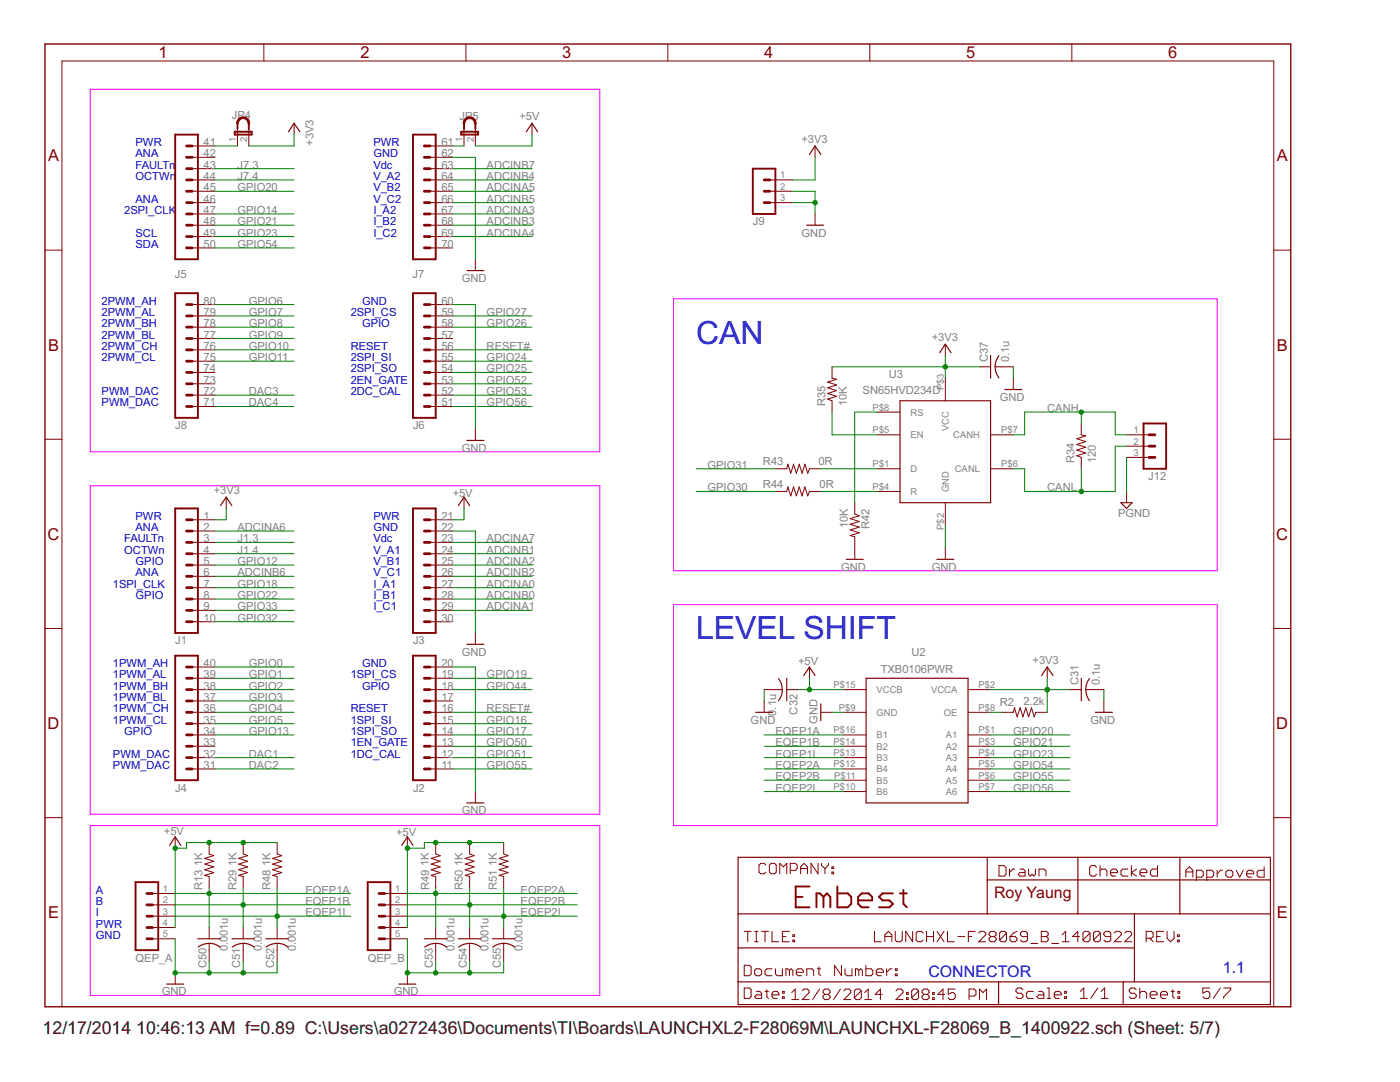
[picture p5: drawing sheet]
<svg xmlns="http://www.w3.org/2000/svg" width="279mm" height="216mm" viewBox="0 0 279 216" stroke-linecap="round" stroke-linejoin="round" font-family="sans-serif">
<path d="M18 17.8h101.7v72.3h-101.7zM134.4 59.6h108.5v54.3h-108.5zM18 96.9h101.7v65.6h-101.7zM134.4 120.6h108.5v44.1h-108.5zM18 164.7h101.7v33.9h-101.7z" fill="none" stroke="#f0f" stroke-width=".2"/>
<g fill="none" stroke="#800000" stroke-width=".38">
<path d="M35 26.9h4.5v24.8h-4.5zM46.8 26.3h3.4v.6h-3.4zM47.4 24.6v1.1M49.7 24.6v1.1M82.4 26.9h4.6v24.8h-4.6zM92 26.3h3.4v.6h-3.4zM92.6 24.6v1.1M94.9 24.6v1.1M150.2 33.7h4.5v9h-4.5zM35 58.5h4.5v24.9h-4.5zM82.4 58.5h4.6v24.9h-4.6zM228.2 84.5h4.5v9h-4.5z"/>
<path d="M35 101.5h4.5v24.8h-4.5zM82.4 101.5h4.6v24.8h-4.6zM35 130.8h4.5v24.9h-4.5zM82.4 130.8h4.6v24.9h-4.6zM27.1 176h4.5v13.6h-4.5zM73.4 176h4.5v13.6h-4.5zM158.8 179h1.4M161.6 176.9h-2.8v4.1h2.8M164.3 179l-.7-.7h-.7v2.7M164.3 179v2M164.3 179l.7-.7 .7 .7v2M167.1 176.9v4.1h2.1l.7-.6v-1.4l-.7-.7h-2.1"/>
<path d="M171.3 179.7h2.8v-.7l-.7-.7h-1.4l-.7 .7v1.4l.7 .6h1.4M178.2 178.3h-2.1l-.7 .7 .7 .7h1.4l.7 .7-.7 .6h-2.1M179.6 178.3h1.4M180.3 177.6v2.8l.7 .6"/>
</g>
<g fill="none" stroke="#800000" stroke-width=".55">
<path d="M37.2 33.7h1.2M37.2 31.4h1.2M37.2 29.1h1.2M37.2 38.2h1.2M37.2 35.9h1.2M47.4 24.6a1.13 1.13 0 0 1 1.1-1.1 1.13 1.13 0 0 1 1.2 1.1M84.7 33.7h1.1M84.7 31.4h1.1M84.7 29.1h1.1M84.7 38.2h1.1M84.7 35.9h1.1M92.6 24.6a1.13 1.13 0 0 1 1.1-1.1 1.13 1.13 0 0 1 1.2 1.1"/>
<path d="M152.5 38.2h1.1M152.5 35.9h1.1M37.2 44.9h1.2M37.2 42.7h1.2M37.2 40.4h1.2M37.2 49.5h1.2M37.2 47.2h1.2M84.7 44.9h1.1M84.7 42.7h1.1M84.7 40.4h1.1M84.7 49.5h1.1M84.7 47.2h1.1"/>
<path d="M152.5 40.4h1.1M37.2 65.3h1.2M37.2 63h1.2M37.2 60.8h1.2M37.2 69.8h1.2M37.2 67.5h1.2M37.2 76.6h1.2M37.2 74.3h1.2M37.2 72.1h1.2M37.2 78.8h1.2M84.7 65.3h1.1M84.7 63h1.1"/>
<path d="M84.7 60.8h1.1M84.7 69.8h1.1M84.7 67.5h1.1M84.7 76.6h1.1M84.7 74.3h1.1M84.7 72.1h1.1M84.7 78.8h1.1M37.2 81.1h1.2M84.7 81.1h1.1M229.3 91.3h1.2M229.3 89h1.2M229.3 86.8h1.2"/>
<path d="M37.2 108.2h1.2M37.2 106h1.2M37.2 103.7h1.2M37.2 112.8h1.2M37.2 110.5h1.2M37.2 119.5h1.2M37.2 117.3h1.2M37.2 115h1.2M84.7 108.2h1.1M84.7 106h1.1M84.7 103.7h1.1M84.7 112.8h1.1"/>
<path d="M84.7 110.5h1.1M84.7 119.5h1.1M84.7 117.3h1.1M84.7 115h1.1M37.2 124.1h1.2M37.2 121.8h1.2M37.2 137.6h1.2M37.2 135.3h1.2M37.2 133.1h1.2M37.2 139.9h1.2M84.7 124.1h1.1M84.7 121.8h1.1"/>
<path d="M84.7 137.6h1.1M84.7 135.3h1.1M84.7 133.1h1.1M84.7 139.9h1.1M37.2 142.1h1.2M37.2 148.9h1.2M37.2 146.6h1.2M37.2 144.4h1.2M37.2 153.4h1.2M37.2 151.2h1.2M84.7 142.1h1.1M84.7 148.9h1.1"/>
<path d="M84.7 146.6h1.1M84.7 144.4h1.1M84.7 153.4h1.1M84.7 151.2h1.1M29.3 178.3h1.1M75.6 178.3h1.2M29.3 182.8h1.1M29.3 180.6h1.1M29.3 187.3h1.1M29.3 185.1h1.1M75.6 182.8h1.2M75.6 180.6h1.2"/>
<path d="M75.6 187.3h1.2M75.6 185.1h1.2"/>
</g>
<g fill="none" stroke="#800000" stroke-width=".2">
<path d="M52.7 8.8v3.4M93 8.8v3.4M133.3 8.8v3.4M173.6 8.8v3.4M213.9 8.8v3.4M38.4 29.1h4.5M38.4 31.4h4.5M38.4 33.7h4.5M38.4 35.9h4.5M38.4 38.2h4.5M47.4 25.7v3.4M49.7 25.7v3.4"/>
<path d="M58.7 24.6v2.3M85.8 29.1h4.5M85.8 31.4h4.5M85.8 33.7h4.5M85.8 35.9h4.5M85.8 38.2h4.5M92.6 25.7v3.4M94.9 25.7v3.4M106.2 24.6v2.3M153.6 35.9h4.6M153.6 38.2h4.6M162.7 29.1v2.3"/>
<path d="M9 49.9h3.4M38.4 40.4h4.5M38.4 42.7h4.5M38.4 44.9h4.5M38.4 47.2h4.5M38.4 49.5h4.5M85.8 40.4h4.5M85.8 42.7h4.5M85.8 44.9h4.5M85.8 47.2h4.5M85.8 49.5h4.5M94.9 51.7v2.3"/>
<path d="M153.6 40.4h4.6M162.7 42.7v2.2M254.2 49.9h3.4M38.4 60.8h4.5M38.4 63h4.5M38.4 65.3h4.5M38.4 67.5h4.5M38.4 69.8h4.5M38.4 72.1h4.5M38.4 74.3h4.5M38.4 76.6h4.5M38.4 78.8h4.5"/>
<path d="M85.8 60.8h4.5M85.8 63h4.5M85.8 65.3h4.5M85.8 67.5h4.5M85.8 69.8h4.5M85.8 72.1h4.5M85.8 74.3h4.5M85.8 76.6h4.5M85.8 78.8h4.5M166.1 73.2v2.3l.9 .2-1.8 .5 1.8 .6-1.8 .6 1.8 .5-1.8 .6 1.8 .6-1.8 .5 .9 .4v2.2M188.7 68.7v2.2M188.7 75.5v4.5"/>
<path d="M195.5 73.2h2.2M198.6 73.2h3.6M202.2 75.5v2.2M9 87.7h3.4M38.4 81.1h4.5M45.1 99.2v2.3M85.8 81.1h4.5M92.6 99.2v2.3M94.9 85.6v2.3M154.7 93.5h2.3l.2-.9 .6 1.8 .6-1.8 .5 1.8 .6-1.8 .6 1.8 .5-1.8 .6 1.8 .3-.9h2.3M154.7 98.1h2.3l.2-.9 .6 1.8 .6-1.8 .5 1.8 .6-1.8 .6 1.8 .5-1.8 .6 1.8 .3-.9h2.3M175.1 86.8h4.5"/>
<path d="M175.1 93.5h4.5M175.1 98.1h4.5M175.1 82.2h4.5M197.7 86.8h4.5M197.7 93.5h4.5M215.8 84.5v2.3l.9 .2-1.8 .5 1.8 .6-1.8 .6 1.8 .5-1.8 .6 1.8 .6-1.8 .5 .9 .4v2.2M224.8 86.8h4.5M224.8 89h4.5M224.8 91.3h4.5M224.8 98.1v2.2M254.2 87.7h3.4M38.4 103.7h4.5"/>
<path d="M38.4 106h4.5M38.4 108.2h4.5M38.4 110.5h4.5M38.4 112.8h4.5M38.4 115h4.5M38.4 117.3h4.5M38.4 119.5h4.5M85.8 103.7h4.5M85.8 106h4.5M85.8 108.2h4.5M85.8 110.5h4.5M85.8 112.8h4.5"/>
<path d="M85.8 115h4.5M85.8 117.3h4.5M85.8 119.5h4.5M170.6 100.3v2.3l.9 .3-1.8 .6 1.8 .6-1.8 .5 1.8 .6-1.8 .5 1.8 .6-1.8 .6 .9 .2v4.5M188.7 100.3v4.5M188.7 109.4v2.2M9 125.4h3.4M38.4 121.8h4.5M38.4 124.1h4.5M38.4 133.1h4.5M38.4 135.3h4.5M38.4 137.6h4.5"/>
<path d="M38.4 139.9h4.5M85.8 121.8h4.5M85.8 124.1h4.5M85.8 133.1h4.5M85.8 135.3h4.5M85.8 137.6h4.5M85.8 139.9h4.5M94.9 126.3v2.3M152.5 137.6h3.6M152.5 139.9v2.2M157 137.6h2.3M161.5 133.1v2.2"/>
<path d="M168.3 137.6h4.5M193.2 137.6h4.5M209 133.1v2.2M213.5 137.6h2.3M216.7 137.6h3.6M220.3 139.9v2.2M254.2 125.4h3.4M38.4 142.1h4.5M38.4 144.4h4.5M38.4 146.6h4.5M38.4 148.9h4.5M38.4 151.2h4.5"/>
<path d="M38.4 153.4h4.5M85.8 142.1h4.5M85.8 144.4h4.5M85.8 146.6h4.5M85.8 148.9h4.5M85.8 151.2h4.5M85.8 153.4h4.5M94.9 157.9v2.3M163.8 142.1h2.3M168.3 142.1h4.5M168.3 146.6h4.5M168.3 148.9h4.5"/>
<path d="M168.3 151.2h4.5M168.3 153.4h4.5M168.3 155.7h4.5M168.3 157.9h4.5M193.2 142.1h4.5M193.2 146.6h4.5M193.2 148.9h4.5M193.2 151.2h4.5M193.2 153.4h4.5M193.2 155.7h4.5M193.2 157.9h4.5M200 142.1h2.2l.3-.9 .5 1.8 .6-1.8 .6 1.8 .5-1.8 .6 1.8 .5-1.8 .6 1.8 .3-.9h2.3"/>
<path d="M9 163.2h3.4M30.4 178.3h4.6M35 167v2.2M41.7 168.1v2.3l1 .3-1.8 .6 1.8 .6-1.8 .5 1.8 .6-1.8 .5 1.8 .6-1.8 .6 .8 .2v2.3M48.5 168.1v2.3l.9 .3-1.8 .6 1.8 .6-1.8 .5 1.8 .6-1.8 .5 1.8 .6-1.8 .6 .9 .2v2.3M55.3 168.1v2.3l.9 .3-1.8 .6 1.8 .6-1.8 .5 1.8 .6-1.8 .5 1.8 .6-1.8 .6 .9 .2v2.3M76.8 178.3h4.5M81.3 167v2.2M87 168.1v2.3l.9 .3-1.9 .6 1.9 .6-1.9 .5 1.9 .6-1.9 .5 1.9 .6-1.9 .6 1 .2v2.3M93.7 168.1v2.3l.9 .3-1.8 .6 1.8 .6-1.8 .5 1.8 .6-1.8 .5 1.8 .6-1.8 .6 .9 .2v2.3M100.5 168.1v2.3l.9 .3-1.8 .6 1.8 .6-1.8 .5 1.8 .6-1.8 .5 1.8 .6-1.8 .6 .9 .2v2.3M152.8 172.6l-.3-.3h-.7l-.3 .3v1.4l.3 .3h.7l.3-.3"/>
<path d="M153.9 172.3h.7l.3 .3v1.4l-.3 .3h-.7l-.4-.3v-1.4zM155.6 174.3v-2l.7 .7 .7-.7v2M157.7 173.7h1l.4-.4v-.7l-.4-.3h-1v2M159.8 174.3v-1.3l.7-.7 .7 .7v1.3M159.8 173.3h1.4M163.3 172.3v2l-1.4-2v2M163.9 172.3v.3l.7 .7M164.6 173.3v1M165.3 172.3v.3l-.7 .7M166 174h.4v.3h-.4zM166 173h.4v.3h-.4zM199.4 172.7h1l.4 .4v1.4l-.4 .3h-1z"/>
<path d="M201.5 173.4v1.4M202.5 173.4h-.4l-.6 .7M203.5 173.4h.7l.4 .4v1h-1.1l-.3-.3 .3-.4h1.1M205.3 173.4v1.1l.3 .3 .4-.3 .3 .3 .4-.3v-1.1M207.3 174.8v-1.4h1.1l.3 .4v1M218.8 173.1l-.3-.4h-.7l-.3 .4v1.4l.3 .3h.7l.3-.3M219.5 173.8l.4-.4h.7l.3 .4v1M219.5 172.7v2.1M221.6 174.1h1.4v-.3l-.3-.4h-.7l-.4 .4v.7l.4 .3h.7M225.1 173.4h-1.1l-.3 .4v.7l.3 .3h1.1M225.8 172.7v2.1M226.8 173.4l-1 .7 1 .7"/>
<path d="M227.5 174.1h1.4v-.3l-.3-.4h-.7l-.4 .4v.7l.4 .3h.7M231 172.7v2.1h-1l-.4-.3v-.7l.4-.4h1M236.7 175v-1.3l.7-.7 .7 .7v1.3M236.7 174h1.4M238.8 175h1l.3-.3v-.7l-.3-.3h-1v2M240.8 175h1.1l.3-.3v-.7l-.3-.3h-1.1v2M242.9 173.7v1.3M243.9 173.7h-.3l-.7 .6M244.6 174l.4-.3h.7l.3 .3v.7l-.3 .3h-.7l-.4-.3zM246.7 173.7l.7 1.3 .7-1.3M248.8 174.3h1.4v-.3l-.3-.3h-.7l-.4 .3v.7l.4 .3h.7M252.3 173v2h-1.1l-.3-.3v-.7l.3-.3h1.1"/>
<path d="M254.2 163.2h3.4M30.4 180.6h4.6M30.4 182.8h4.6M30.4 185.1h4.6M30.4 187.3h4.6M35 194.1v2.3M41.7 185.1v2.2M41.7 188.2v3.7M48.5 185.1v2.2M48.5 188.2v3.7M55.3 185.1v2.2M55.3 188.2v3.7"/>
<path d="M76.8 180.6h4.5M76.8 182.8h4.5M76.8 185.1h4.5M76.8 187.3h4.5M81.3 194.1v2.3M87 185.1v2.2M87 188.2v3.7M93.7 185.1v2.2M93.7 188.2v3.7M100.5 185.1v2.2M100.5 188.2v3.7M148.5 192.6h1.1l.3 .4v1.4l-.3 .3h-1.1z"/>
<path d="M148.5 197.1h1.1l.3 .4v1.4l-.3 .3h-1.1zM148.5 185.8h1.4M149.2 185.8v2.1M150.6 193.7l.3-.4h.7l.4 .4v.7l-.4 .3h-.7l-.3-.3zM150.6 185.8h.7M150.6 187.9h.7M150.9 197.8h.7l.4 .4v1h-1.1l-.3-.3 .3-.4h1.1M150.9 185.8v2.1M152 185.8h1.4M152.7 197.8h.7M152.7 185.8v2.1M153 197.5v1.4l.4 .3"/>
<path d="M154.1 198.5h1.3v-.3l-.3-.4h-.7l-.3 .4v.7l.3 .3h.7M154.1 185.8v2.1h1.3M154.1 193.3h-1.1l-.3 .4v.7l.3 .3h1.1M154.8 193.3v1.1l.3 .3h1v-1.4M156.1 198.9h.4v.3h-.4zM156.1 197.8h.4v.4h-.4zM156.1 186.9h.7M157.5 185.8h-1.4v2.1h1.4M157.5 193.7l.4-.4 .3 .4v1M157.5 193.7l-.3-.4h-.4v1.4M157.5 193.7v1M158 198.1l.7-.7v2.1"/>
<path d="M158 199.5h1.4M158.2 187.6h.4v.3h-.4zM158.2 186.5h.4v.4h-.4zM158.9 194h1.4v-.3l-.3-.4h-.7l-.4 .4v.7l.4 .3h.7M160.1 197.7l.3-.3h.7l.4 .3v.4l-1.4 1.4h1.4M161 194.7v-1.4h1.1l.3 .4v1M163.1 193.3h.7M163.4 193v1.4l.4 .3M163.6 197.4l-1.4 2.1M164.6 198.4l-.3 .4v.3l.3 .4h.7l.4-.4v-.3l-.4-.4M164.6 198.4l-.3-.3v-.4l.3-.3h.7l.4 .3v.4l-.4 .3M164.6 198.4h.7"/>
<path d="M167.7 197.4l-1.4 2.1M167.9 192.6v2.1l-1.3-2.1v2.1M168.4 197.7l.4-.3h.7l.3 .3v.4l-1.4 1.4h1.4M168.6 193.3v1.1l.4 .3h1v-1.4M171.4 193.7l-.3-.4h-.4v1.4M171.4 193.7v1M171.4 193.7l.4-.4 .3 .4v1M171.9 197.7v1.4l-.4 .4h-.6l-.4-.4M171.9 197.7l-.4-.3h-.6l-.4 .3v1.4M171.9 197.7l-1.4 1.4M172.6 199.5h1.4M172.6 198.1l.7-.7v2.1"/>
<path d="M172.8 192.6v2.1h1l.4-.3v-.7l-.4-.4h-1M174.5 185.8v2.1h1.4M174.9 194h1.4v-.3l-.4-.4h-.7l-.3 .4v.7l.3 .3h.7M176 198.4h-1.3l1-1v2.1M176.6 186.9h1.4M176.6 187.9v-1.4l.7-.7 .7 .7v1.4M177 193.3v1.4M178 193.3h-.3l-.7 .7M178.7 185.8v1.8l.3 .3h.7l.4-.3v-1.8M178.7 194.4h.3v.3h-.3zM178.7 193.3h.3v.4h-.3zM178.8 197.7l.4-.3h.7l.3 .3v.4l-1.4 1.4h1.4"/>
<path d="M180.9 199.1h.4v.4h-.4zM180.9 198.1h.4v.3h-.4zM182.1 185.8v2.1l-1.3-2.1v2.1M183.3 197.7v1.4l-.3 .4h-.7l-.4-.4M183.3 197.7l-.3-.3h-.7l-.4 .3v1.4M183.3 197.7l-1.4 1.4M184.2 186.2l-.3-.4h-.7l-.4 .4v1.4l.4 .3h.7l.3-.3M184.4 198.4l-.4 .4v.3l.4 .4h.7l.3-.4v-.3l-.3-.4M184.4 198.4l-.4-.3v-.4l.4-.3h.7l.3 .3v.4l-.3 .3M184.4 198.4h.7M184.9 186.9h1.4M184.9 185.8v2.1"/>
<path d="M186.1 199.1h.4v.4h-.4zM186.1 198.1h.4v.3h-.4zM186.3 185.8v2.1M187 185.8l1.4 2.1M188.4 185.8l-1.4 2.1M188.5 198.4h-1.3l1-1v2.1M189.1 185.8v2.1h1.4M190.6 197.4h-1.4v1l.7-.3h.4l.3 .3v.7l-.3 .4h-.7l-.4-.4M191.2 186.9h1.4M193.3 186.9h.6M193.4 198.8h1l.4-.4v-.7l-.4-.3h-1v2.1M194.6 185.8h-1.3v2.1"/>
<path d="M195.3 186.2l.4-.4h.7l.3 .4v.3l-1.4 1.4h1.4M195.5 199.5v-2.1l.7 .7 .7-.7v2.1M197.8 186.9l-.4-.4v-.3l.4-.4h.6l.4 .4v.3l-.4 .4M197.8 186.9l-.4 .3v.4l.4 .3h.6l.4-.3v-.4l-.4-.3M197.8 186.9h.6M200.9 186.2l-.4-.4h-.7l-.3 .4v1.4M200.9 186.2v1.4l-.4 .3h-.7l-.3-.3M200.9 186.2l-1.4 1.4M201.6 186.9h1l.3 .3v.4l-.3 .3h-.7l-.3-.3zM202.9 185.8l-.6 .4-.7 .7M204.2 197.5l-.4-.4h-.7l-.3 .4v.3l.3 .4h.7l.4 .3v.4l-.4 .3h-.7l-.3-.3M205 186.9h-1l-.4-.4v-.3l.4-.4h.7l.3 .4v1.4l-.3 .3h-.7l-.4-.3"/>
<path d="M205.7 188.3h1.4M206.2 197.8h-1l-.3 .4v.7l.3 .3h1M207.3 197.8h.7l.3 .4v1h-1l-.4-.3 .4-.4h1M207.8 185.8h1.1l.3 .4v.3l-.3 .4 .3 .3v.4l-.3 .3h-1.1zM207.8 186.9h1.1M209 199.2h.7M209 197.1h.4v2.1M209.9 188.3h1.4M210.4 198.5h1.4v-.3l-.4-.4h-.7l-.3 .4v.7l.3 .3h.7M212 187.9h1.4M212 186.5l.7-.7v2.1M212.5 198.9h.3v.3h-.3z"/>
<path d="M212.5 197.8h.3v.4h-.3zM215.4 186.9h-1.3l1-1.1v2.1M215.6 199.2h1.4M215.6 197.8l.7-.7v2.1M217.5 186.2l-.3-.4h-.7l-.4 .4v1.4M217.5 186.2v1.4l-.3 .3h-.7l-.4-.3M217.5 186.2l-1.4 1.4M219.1 197.1l-1.4 2.1M219.6 186.2v1.4l-.3 .3h-.7l-.4-.3M219.6 186.2l-.3-.4h-.7l-.4 .4v1.4M219.6 186.2l-1.4 1.4M219.8 199.2h1.3"/>
<path d="M219.8 197.8l.7-.7v2.1M221.7 186.9h-1.1l-.3-.4v-.3l.3-.4h.7l.4 .4v1.4l-.4 .3h-.7l-.3-.3M222.4 186.2l.3-.4h.7l.4 .4v.3l-1.4 1.4h1.4M224.5 186.2l.3-.4h.7l.3 .4v.3l-1.3 1.4h1.3M226.8 197.5l-.4-.4h-.7l-.3 .4v.3l.3 .4h.7l.4 .3v.4l-.4 .3h-.7l-.3-.3M227.5 198.2l.3-.4h.7l.3 .4v1M227.5 197.1v2.1M228.7 187.2h1.1l.3-.3v-.7l-.3-.4h-1.1v2.1M229.4 187.2l.7 .7M229.5 198.5h1.4v-.3l-.3-.4h-.7l-.4 .4v.7l.4 .3h.7M230.8 186.9h.7M231.6 198.5h1.4v-.3l-.4-.4h-.6l-.4 .4v.7l.4 .3h.6"/>
<path d="M232.2 185.8h-1.4v2.1h1.4M232.9 185.8v1.4l.7 .7 .7-.7v-1.4M233.7 197.8h.7M234 197.5v1.4l.4 .3M235 187.6h.4v.3h-.4zM235 186.5h.4v.4h-.4zM235.1 198.9h.3v.3h-.3zM235.1 197.8h.3v.4h-.3zM241.4 197.1h-1.3v1.1l.6-.4h.4l.3 .4v.7l-.3 .3h-.7l-.3-.3M243.5 197.1l-1.4 2.1M244.2 197.1h1.4v.4l-1.4 1.4v.3M12.4 200.9v-188.7h241.8v188.7"/>
</g>
<g fill="none" stroke="#800000" stroke-width=".23">
<path d="M57.6 26.3l1.1-1.7 1.1 1.7M105 26.3l1.2-1.7 1.1 1.7M161.5 30.8l1.2-1.7 1.1 1.7M93.2 54h3.4M161 44.9h3.4M179.6 80h18.1v20.3h-18.1zM187.5 70.4l1.2-1.7 1.1 1.7M197.7 70.9v4.6M198.6 73.2l.3 1.4 .4 .8M199.3 71l-.6 1.3-.1 .9M200.5 77.7h3.4M93.2 87.9h3.4"/>
<path d="M44 100.9l1.1-1.7 1.2 1.7M91.5 100.9l1.1-1.7 1.1 1.7M168.9 111.6h3.4M187 111.6h3.4M223.7 100.3h2.3l-1.2 1.2zM93.2 128.6h3.4M155.4 135.4a3.6 3.6 0 0 1 0 4.4M157 135.3v4.6M160.4 134.8l1.1-1.7 1.2 1.7M172.8 135.3h20.4v24.9h-20.4zM207.9 134.8l1.1-1.7 1.1 1.7M215.8 135.3v4.6"/>
<path d="M217.4 135.4a3.6 3.6 0 0 0 0 4.4M150.8 142.1h3.4M163.8 140.4v3.4M218.6 142.1h3.4M33.8 168.7l1.2-1.7 1.1 1.7M80.2 168.7l1.1-1.7 1.1 1.7M93.2 160.2h3.4M147.3 171.1h106.2v29.3h-106.2zM197 171.1v11.3M197 175.6h56.5M215.1 171.1v11.3M235.5 171.1v11.3"/>
<path d="M33.3 196.4h3.4M39.5 187.3h4.5M41.7 188.2l1 .1 1.3 .7M41.7 188.2l-1.3 .3-.8 .5M46.3 187.3h4.5M48.5 188.2l1 .1 1.2 .7M48.5 188.2l-1.3 .3-.9 .5M53 187.3h4.6M55.3 188.2l1 .1 1.2 .7M55.3 188.2l-1.4 .3-.8 .5M79.6 196.4h3.4M84.7 187.3h4.5"/>
<path d="M87 188.2l.9 .1 1.3 .7M87 188.2l-1.4 .3-.8 .5M91.5 187.3h4.5M93.7 188.2l1 .1 1.2 .7M93.7 188.2l-1.3 .3-.9 .5M98.3 187.3h4.5M100.5 188.2l1 .1 1.2 .7M100.5 188.2l-1.4 .3-.8 .5M147.3 182.4h106.2M147.3 195.9h106.2M147.3 189.1h79.1M199.3 195.9v4.5"/>
<path d="M224.2 195.9v4.5M226.4 182.4v13.5"/>
</g>
<path d="M9 8.8h248.6v192.1h-248.6z" fill="none" stroke="#800000" stroke-width=".28"/>
<g fill="none" stroke="#008000" stroke-width=".2">
<path d="M42.9 38.2h15.8M42.9 29.1h4.5M42.9 35.9h15.8M42.9 33.7h15.8M58.7 26.9v2.2h-9M90.3 31.4h4.6v20.3M90.3 38.2h15.9M90.3 29.1h2.3M90.3 35.9h15.9M90.3 33.7h15.9M106.2 26.9v2.2h-11.3M158.2 38.2h4.5v4.5"/>
<path d="M162.7 31.4v4.5h-4.5M42.9 47.2h15.8M42.9 42.7h15.8M42.9 44.9h15.8M42.9 49.5h15.8M90.3 40.4h15.9M90.3 47.2h15.9M90.3 42.7h15.9M90.3 44.9h15.9M158.2 40.4h4.5M42.9 60.8h15.8M42.9 69.8h15.8"/>
<path d="M42.9 63h15.8M42.9 72.1h15.8M42.9 65.3h15.8M42.9 78.8h15.8M42.9 67.5h15.8M90.3 60.8h4.6v24.8M90.3 69.8h15.9M90.3 63h15.9M90.3 72.1h15.9M90.3 65.3h15.9M90.3 74.3h15.9M90.3 76.6h15.9"/>
<path d="M90.3 78.8h15.9M166.1 73.2h29.4M188.7 70.9v4.6M202.2 73.2v2.3M42.9 81.1h15.8M90.3 81.1h15.9M138.9 98.1h15.8M138.9 93.5h15.8M163.8 98.1h11.3M163.8 93.5h11.3M166.1 82.2v4.6h9M175.1 82.2h-4.5v18.1"/>
<path d="M202.2 86.8h2.3v-4.6h18.1v4.6h2.2M215.8 82.2v2.3M215.8 93.5v4.6M224.8 89h-2.2v9.1h-18.1v-4.6h-2.3M224.8 91.3v6.8M42.9 106h15.8M42.9 112.8h15.8M42.9 115h15.8M42.9 117.3h15.8M42.9 110.5h15.8M42.9 119.5h15.8M42.9 108.2h15.8"/>
<path d="M45.1 101.5v2.2h-2.2M90.3 106h4.6v20.3M90.3 112.8h15.9M90.3 115h15.9M90.3 117.3h15.9M90.3 110.5h15.9M90.3 119.5h15.9M90.3 108.2h15.9M92.6 101.5v2.2h-2.3M188.7 104.8v4.6M42.9 133.1h15.8M42.9 137.6h15.8"/>
<path d="M42.9 135.3h15.8M42.9 124.1h15.8M42.9 139.9h15.8M42.9 121.8h15.8M90.3 133.1h4.6v24.8M90.3 137.6h15.9M90.3 135.3h15.9M90.3 121.8h15.9M152.5 137.6v2.3M159.3 137.6h9M161.5 135.3v2.3M197.7 137.6h15.8"/>
<path d="M209 135.3v6.8M220.3 137.6v2.3M42.9 142.1h15.8M42.9 146.6h15.8M42.9 144.4h15.8M42.9 151.2h15.8M42.9 153.4h15.8M90.3 142.1h15.9M90.3 146.6h15.9M90.3 144.4h15.9M90.3 148.9h15.9M90.3 151.2h15.9"/>
<path d="M90.3 153.4h15.9M152.5 146.6h15.8M152.5 148.9h15.8M152.5 151.2h15.8M152.5 153.4h15.8M152.5 155.7h15.8M152.5 157.9h15.8M166.1 142.1h2.2M197.7 142.1h2.3M197.7 146.6h15.8M197.7 148.9h15.8M197.7 151.2h15.8"/>
<path d="M197.7 153.4h15.8M197.7 155.7h15.8M197.7 157.9h15.8M35 178.3h35M41.7 177.2v7.9M48.5 177.2v7.9M55.3 168.1h-18.1v1.1h-2.2v15.9M55.3 177.2v7.9M81.3 178.3h33.9M87 177.2v7.9M93.7 177.2v7.9M100.5 168.1h-15.8v1.1h-3.4v15.9"/>
<path d="M100.5 177.2v7.9M35 187.3v6.8h20.3v-2.2M35 180.6h35M35 182.8h35M41.7 191.9v2.2M48.5 191.9v2.2M81.3 187.3v6.8h19.2v-2.2M81.3 180.6h33.9M81.3 182.8h33.9M87 191.9v2.2M93.7 191.9v2.2"/>
</g>
<g fill="#008000" stroke="#008000" stroke-width=".2">
<circle cx="35" cy="194.1" r=".44"/>
<circle cx="41.7" cy="194.1" r=".44"/>
<circle cx="48.5" cy="194.1" r=".44"/>
<circle cx="81.3" cy="194.1" r=".44"/>
<circle cx="87" cy="194.1" r=".44"/>
<circle cx="93.7" cy="194.1" r=".44"/>
<circle cx="162.7" cy="40.4" r=".44"/>
<circle cx="209" cy="137.6" r=".44"/>
<circle cx="188.7" cy="73.2" r=".44"/>
<circle cx="35" cy="169.2" r=".44"/>
<circle cx="41.7" cy="168.1" r=".44"/>
<circle cx="48.5" cy="168.1" r=".44"/>
<circle cx="81.3" cy="169.2" r=".44"/>
<circle cx="87" cy="168.1" r=".44"/>
<circle cx="93.7" cy="168.1" r=".44"/>
<circle cx="161.5" cy="137.6" r=".44"/>
<circle cx="41.7" cy="178.3" r=".44"/>
<circle cx="48.5" cy="180.6" r=".44"/>
<circle cx="55.3" cy="182.8" r=".44"/>
<circle cx="87" cy="178.3" r=".44"/>
<circle cx="93.7" cy="180.6" r=".44"/>
<circle cx="100.5" cy="182.8" r=".44"/>
<circle cx="215.8" cy="82.2" r=".44"/>
<circle cx="215.8" cy="98.1" r=".44"/>
</g>
<g font-size="7.1" fill="#00f">
<text x="138.9" y="68.7">CAN</text>
<text x="138.9" y="127.4">LEVEL SHIFT</text>
</g>
<g font-size="4">
<text x="8.5" y="206.4">12/17/2014</text>
<text x="27.2" y="206.4">10:46:13 AM f=0.89 C:\Users\a0272436\Documents\TI\Boards\LAUNCHXL2-F28069M\LAUNCHXL-F28069_B_1400922.sch (Sheet: 5/7)</text>
</g>
<g font-size="3.7" fill="#800000">
<text x="31.6" y="11.6">1</text>
<text x="71.9" y="11.6">2</text>
<text x="112.2" y="11.6">3</text>
<text x="152.5" y="11.6">4</text>
<text x="192.8" y="11.6">5</text>
<text x="233.1" y="11.6">6</text>
<text x="9.6" y="32.2">A</text>
<text x="254.8" y="32.2">A</text>
<text x="9.6" y="70">B</text>
<text x="254.8" y="70">B</text>
<text x="9.5" y="107.7">C</text>
<text x="254.7" y="107.7">C</text>
<text x="9.5" y="145.4">D</text>
<text x="254.7" y="145.4">D</text>
<text x="9.6" y="183.2">E</text>
<text x="254.8" y="183.2">E</text>
</g>
<text font-size="3.6" fill="#800000" x="198.4" y="179.2">Roy Yaung</text>
<g font-size="3.6" fill="#00f">
<text x="185.3" y="195">CONNECTOR</text>
<text x="244" y="194.1">1.1</text>
</g>
<g font-size="2.5" fill="#808080">
<text x="46.3" y="23.7">JP4</text>
<text x="91.7" y="23.9">JP5</text>
<text x="103.7" y="23.9">+5V</text>
<text x="40.6" y="29.1">41</text>
<text x="62.5" y="29.1" transform="rotate(-90 62.5 29.1)">+3V3</text>
<text x="88.1" y="29.1">61</text>
<text x="160" y="28.4">+3V3</text>
<text x="40.6" y="31.4">42</text>
<text x="40.6" y="33.6">43</text>
<text x="40.6" y="35.9">44</text>
<text x="47.4" y="33.6">J7.3</text>
<text x="47.4" y="35.9">J7.4</text>
<text x="88.1" y="31.4">62</text>
<text x="88.1" y="33.6">63</text>
<text x="88.1" y="35.9">64</text>
<text x="97.1" y="35.9">ADCINB4</text>
<text x="97.1" y="33.6">ADCINB7</text>
<text x="40.6" y="38.2">45</text>
<text x="40.6" y="40.4">46</text>
<text x="47.4" y="38.2">GPIO20</text>
<text x="88.1" y="38.2">65</text>
<text x="88.1" y="40.4">66</text>
<text x="97.1" y="38.2">ADCINA5</text>
<text x="97.1" y="40.4">ADCINB5</text>
<text x="40.6" y="42.7">47</text>
<text x="40.6" y="44.9">48</text>
<text x="40.6" y="47.2">49</text>
<text x="47.4" y="42.7">GPIO14</text>
<text x="47.4" y="44.9">GPIO21</text>
<text x="47.4" y="47.2">GPIO23</text>
<text x="88.1" y="42.7">67</text>
<text x="88.1" y="44.9">68</text>
<text x="88.1" y="47.2">69</text>
<text x="97.1" y="47.2">ADCINA4</text>
<text x="97.1" y="42.7">ADCINA3</text>
<text x="97.1" y="44.9">ADCINB3</text>
<text x="150.2" y="45">J9</text>
<text x="160" y="47.2">GND</text>
<text x="40.6" y="49.5">50</text>
<text x="47.4" y="49.5">GPIO54</text>
<text x="88.1" y="49.5">70</text>
<text x="34.9" y="55.6">J5</text>
<text x="82.3" y="55.6">J7</text>
<text x="92.2" y="56.2">GND</text>
<text x="40.6" y="65.3">78</text>
<text x="40.6" y="63">79</text>
<text x="40.6" y="60.8">80</text>
<text x="49.7" y="60.8">GPIO6</text>
<text x="49.7" y="63">GPIO7</text>
<text x="49.7" y="65.3">GPIO8</text>
<text x="88.1" y="65.3">58</text>
<text x="88.1" y="63">59</text>
<text x="88.1" y="60.8">60</text>
<text x="97.1" y="63">GPIO27</text>
<text x="97.1" y="65.3">GPIO26</text>
<text x="40.6" y="69.8">76</text>
<text x="40.6" y="67.5">77</text>
<text x="49.7" y="67.5">GPIO9</text>
<text x="49.7" y="69.8">GPIO10</text>
<text x="88.1" y="69.8">56</text>
<text x="88.1" y="67.5">57</text>
<text x="97.1" y="69.8">RESET#</text>
<text x="185.9" y="68">+3V3</text>
<text x="40.6" y="76.6">73</text>
<text x="40.6" y="74.3">74</text>
<text x="40.6" y="72.1">75</text>
<text x="49.7" y="72.1">GPIO11</text>
<text x="88.1" y="76.6">53</text>
<text x="88.1" y="74.3">54</text>
<text x="88.1" y="72.1">55</text>
<text x="97.1" y="72.1">GPIO24</text>
<text x="97.1" y="74.3">GPIO25</text>
<text x="97.1" y="76.6">GPIO52</text>
<text x="177.4" y="75.5">U3</text>
<text x="197.1" y="72.3" transform="rotate(-90 197.1 72.3)">C37</text>
<text x="201.4" y="72.3" transform="rotate(-90 201.4 72.3)">0.1u</text>
<text x="40.6" y="81.1">71</text>
<text x="40.6" y="78.8">72</text>
<text x="49.7" y="78.8">DAC3</text>
<text x="49.7" y="81.1">DAC4</text>
<text x="88.1" y="81.1">51</text>
<text x="88.1" y="78.8">52</text>
<text x="97.1" y="78.8">GPIO53</text>
<text x="97.1" y="81.1">GPIO56</text>
<text x="164.7" y="81.1" transform="rotate(-90 164.7 81.1)">R35</text>
<text x="169" y="81.1" transform="rotate(-90 169 81.1)">10K</text>
<text x="172.2" y="78.6">SN65HVD234D</text>
<text x="199.5" y="80">GND</text>
<text x="209" y="82.2">CANH</text>
<text x="35" y="85.6">J8</text>
<text x="82.4" y="85.6">J6</text>
<text x="92.2" y="90.1">GND</text>
<text x="141.2" y="93.5">GPIO31</text>
<text x="152.3" y="92.9">R43</text>
<text x="163.3" y="92.9">0R</text>
<text x="214.5" y="92.4" transform="rotate(-90 214.5 92.4)">R34</text>
<text x="218.7" y="92.4" transform="rotate(-90 218.7 92.4)">120</text>
<text x="229.2" y="95.8">J12</text>
<text x="42.7" y="98.5">+3V3</text>
<text x="90.3" y="99.2">+5</text>
<text x="92.9" y="99.2">V</text>
<text x="141.2" y="98.1">GPIO30</text>
<text x="152.3" y="97.4">R44</text>
<text x="163.6" y="97.4">0R</text>
<text x="209" y="98.1">CANL</text>
<text x="40.6" y="103.7">1</text>
<text x="40.6" y="106">2</text>
<text x="47.4" y="106">ADCINA6</text>
<text x="88.1" y="103.7">21</text>
<text x="88.1" y="106">22</text>
<text x="169.2" y="105.4" transform="rotate(-90 169.2 105.4)">10K</text>
<text x="173.5" y="105.5" transform="rotate(-90 173.5 105.5)">R42</text>
<text x="223.1" y="103.1">PGND</text>
<text x="40.6" y="108.2">3</text>
<text x="40.6" y="110.5">4</text>
<text x="40.6" y="112.7">5</text>
<text x="47.4" y="112.7">GPIO12</text>
<text x="47.4" y="108.2">J1.3</text>
<text x="47.4" y="110.5">J1.4</text>
<text x="88.1" y="108.2">23</text>
<text x="88.1" y="110.5">24</text>
<text x="88.1" y="112.7">25</text>
<text x="97.1" y="112.7">ADCINA2</text>
<text x="97.1" y="110.5">ADCINB1</text>
<text x="97.1" y="108.2">ADCINA7</text>
<text x="167.9" y="113.9">GND</text>
<text x="186" y="113.9">GND</text>
<text x="40.6" y="115">6</text>
<text x="40.6" y="117.3">7</text>
<text x="40.6" y="119.5">8</text>
<text x="47.4" y="117.3">GPIO18</text>
<text x="47.4" y="119.5">GPIO22</text>
<text x="47.4" y="115">ADCINB6</text>
<text x="88.1" y="115">26</text>
<text x="88.1" y="117.3">27</text>
<text x="88.1" y="119.5">28</text>
<text x="97.1" y="115">ADCINB2</text>
<text x="97.1" y="117.3">ADCINA0</text>
<text x="97.1" y="119.5">ADCINB0</text>
<text x="40.6" y="121.8">9</text>
<text x="40.6" y="124">10</text>
<text x="47.4" y="124">GPIO32</text>
<text x="47.4" y="121.8">GPIO33</text>
<text x="88.1" y="121.8">29</text>
<text x="88.1" y="124">30</text>
<text x="97.1" y="121.8">ADCINA1</text>
<text x="35" y="128.6">J1</text>
<text x="82.4" y="128.6">J3</text>
<text x="92.2" y="130.8">GND</text>
<text x="181.9" y="130.8">U2</text>
<text x="40.6" y="137.6">38</text>
<text x="40.6" y="135.3">39</text>
<text x="40.6" y="133.1">40</text>
<text x="49.7" y="135.3">GPIO1</text>
<text x="49.7" y="133.1">GPIO0</text>
<text x="49.7" y="137.6">GPIO2</text>
<text x="88.1" y="137.6">18</text>
<text x="88.1" y="135.3">19</text>
<text x="88.1" y="133.1">20</text>
<text x="97.1" y="135.3">GPIO19</text>
<text x="97.1" y="137.6">GPIO44</text>
<text x="159.3" y="132.6">+5V</text>
<text x="175.8" y="134.2">TXB0106PWR</text>
<text x="206.1" y="132.4">+3V3</text>
<text x="215.2" y="136.7" transform="rotate(-90 215.2 136.7)">C31</text>
<text x="219.5" y="136.7" transform="rotate(-90 219.5 136.7)">0.1u</text>
<text x="40.6" y="142.1">36</text>
<text x="40.6" y="139.9">37</text>
<text x="49.7" y="139.9">GPIO3</text>
<text x="49.7" y="142.1">GPIO4</text>
<text x="88.1" y="142.1">16</text>
<text x="88.1" y="139.9">17</text>
<text x="97.1" y="142.1">RESET#</text>
<text x="154.9" y="142.8" transform="rotate(-90 154.9 142.8)">0.1u</text>
<text x="159.2" y="142.6" transform="rotate(-90 159.2 142.6)">C32</text>
<text x="199.5" y="140.8">R2</text>
<text x="204.3" y="140.8">2.2k</text>
<text x="40.6" y="148.9">33</text>
<text x="40.6" y="146.7">34</text>
<text x="40.6" y="144.4">35</text>
<text x="49.7" y="144.4">GPIO5</text>
<text x="49.7" y="146.7">GPIO13</text>
<text x="88.1" y="148.9">13</text>
<text x="88.1" y="146.7">14</text>
<text x="88.1" y="144.4">15</text>
<text x="97.1" y="146.7">GPIO17</text>
<text x="97.1" y="144.4">GPIO16</text>
<text x="97.1" y="148.9">GPIO50</text>
<text x="149.8" y="144.4">GND</text>
<text x="154.8" y="146.7">EQEP1A</text>
<text x="154.8" y="148.9">EQEP1B</text>
<text x="163.1" y="144.4" transform="rotate(-90 163.1 144.4)">GND</text>
<text x="202.2" y="146.7">GPIO20</text>
<text x="202.2" y="148.9">GPIO21</text>
<text x="217.6" y="144.4">GND</text>
<text x="40.6" y="153.4">31</text>
<text x="40.6" y="151.2">32</text>
<text x="49.7" y="151.2">DAC1</text>
<text x="49.7" y="153.4">DAC2</text>
<text x="88.1" y="153.4">11</text>
<text x="88.1" y="151.2">12</text>
<text x="97.1" y="151.2">GPIO51</text>
<text x="97.1" y="153.4">GPIO55</text>
<text x="154.8" y="151.2">EQEP1I</text>
<text x="154.8" y="153.4">EQEP2A</text>
<text x="154.8" y="155.7">EQEP2B</text>
<text x="202.2" y="151.2">GPIO23</text>
<text x="202.2" y="153.4">GPIO54</text>
<text x="202.2" y="155.7">GPIO55</text>
<text x="35" y="158">J4</text>
<text x="82.4" y="158">J2</text>
<text x="154.8" y="158">EQEP2I</text>
<text x="202.2" y="158">GPIO56</text>
<text x="32.7" y="166.5">+5V</text>
<text x="79" y="166.8">+5V</text>
<text x="92.2" y="162.5">GND</text>
<text x="40.4" y="172.9" transform="rotate(-90 40.4 172.9)">1K</text>
<text x="47.2" y="172.9" transform="rotate(-90 47.2 172.9)">1K</text>
<text x="54" y="172.9" transform="rotate(-90 54 172.9)">1K</text>
<text x="85.6" y="172.9" transform="rotate(-90 85.6 172.9)">1K</text>
<text x="92.4" y="172.9" transform="rotate(-90 92.4 172.9)">1K</text>
<text x="99.2" y="172.9" transform="rotate(-90 99.2 172.9)">1K</text>
<text x="40.4" y="177.6" transform="rotate(-90 40.4 177.6)">R13</text>
<text x="47.2" y="177.6" transform="rotate(-90 47.2 177.6)">R29</text>
<text x="54" y="177.6" transform="rotate(-90 54 177.6)">R48</text>
<text x="61" y="178.3">EQEP1A</text>
<text x="85.6" y="177.6" transform="rotate(-90 85.6 177.6)">R49</text>
<text x="92.4" y="177.6" transform="rotate(-90 92.4 177.6)">R50</text>
<text x="99.2" y="177.6" transform="rotate(-90 99.2 177.6)">R51</text>
<text x="103.9" y="178.3">EQEP2A</text>
<text x="61" y="180.6">EQEP1B</text>
<text x="61" y="182.8">EQEP1I</text>
<text x="103.9" y="180.6">EQEP2B</text>
<text x="103.9" y="182.8">EQEP2I</text>
<text x="27.1" y="191.9">QEP_A</text>
<text x="45.5" y="189.8" transform="rotate(-90 45.5 189.8)">0.001u</text>
<text x="52.3" y="189.8" transform="rotate(-90 52.3 189.8)">0.001u</text>
<text x="59" y="189.8" transform="rotate(-90 59 189.8)">0.001u</text>
<text x="73.4" y="191.9">QEP_B</text>
<text x="90.7" y="189.8" transform="rotate(-90 90.7 189.8)">0.001u</text>
<text x="97.5" y="189.8" transform="rotate(-90 97.5 189.8)">0.001u</text>
<text x="104.2" y="189.8" transform="rotate(-90 104.2 189.8)">0.001u</text>
<text x="41.2" y="193.2" transform="rotate(-90 41.2 193.2)">C50</text>
<text x="48" y="193.2" transform="rotate(-90 48 193.2)">C51</text>
<text x="54.7" y="193.2" transform="rotate(-90 54.7 193.2)">C52</text>
<text x="86.4" y="193.2" transform="rotate(-90 86.4 193.2)">C53</text>
<text x="93.2" y="193.2" transform="rotate(-90 93.2 193.2)">C54</text>
<text x="99.9" y="193.2" transform="rotate(-90 99.9 193.2)">C55</text>
<text x="32.3" y="198.6">GND</text>
<text x="78.6" y="198.6">GND</text>
</g>
<g font-size="2.5" fill="#00f">
<text x="27.1" y="29.1">PWR</text>
<text x="74.5" y="29.1">PWR</text>
<text x="27.1" y="31.4">ANA</text>
<text x="27.1" y="33.6">FAULTn</text>
<text x="27.1" y="35.9">OCTWn</text>
<text x="74.5" y="35.9">V_A2</text>
<text x="74.5" y="31.4">GND</text>
<text x="74.5" y="33.6">Vdc</text>
<text x="27.1" y="40.4">ANA</text>
<text x="74.5" y="38.2">V_B2</text>
<text x="74.5" y="40.4">V_C2</text>
<text x="24.8" y="42.7">2SPI_CLK</text>
<text x="27.1" y="47.2">SCL</text>
<text x="74.5" y="42.7">I_A2</text>
<text x="74.5" y="44.9">I_B2</text>
<text x="74.5" y="47.2">I_C2</text>
<text x="27.1" y="49.5">SDA</text>
<text x="20.3" y="60.8">2PWM_AH</text>
<text x="20.3" y="63">2PWM_AL</text>
<text x="20.3" y="65.3">2PWM_BH</text>
<text x="70" y="63">2SPI_CS</text>
<text x="72.3" y="60.8">GND</text>
<text x="72.3" y="65.3">GPIO</text>
<text x="20.3" y="67.5">2PWM_BL</text>
<text x="20.3" y="69.8">2PWM_CH</text>
<text x="70" y="69.8">RESET</text>
<text x="20.3" y="72.1">2PWM_CL</text>
<text x="70" y="72.1">2SPI_SI</text>
<text x="70" y="74.3">2SPI_SO</text>
<text x="70" y="76.6">2EN_GATE</text>
<text x="20.3" y="78.8">PWM_DAC</text>
<text x="20.3" y="81.1">PWM_DAC</text>
<text x="70" y="78.8">2DC_CAL</text>
<text x="27.1" y="103.7">PWR</text>
<text x="27.1" y="106">ANA</text>
<text x="74.5" y="103.7">PWR</text>
<text x="74.5" y="106">GND</text>
<text x="24.8" y="108.2">FAULTn</text>
<text x="24.8" y="110.5">OCTWn</text>
<text x="27.1" y="112.7">GPIO</text>
<text x="74.5" y="108.2">Vdc</text>
<text x="74.5" y="110.5">V_A1</text>
<text x="74.5" y="112.7">V_B1</text>
<text x="22.5" y="117.3">1SPI_CLK</text>
<text x="27.1" y="115">ANA</text>
<text x="27.1" y="119.5">GPIO</text>
<text x="74.5" y="115">V_C1</text>
<text x="74.5" y="117.3">I_A1</text>
<text x="74.5" y="119.5">I_B1</text>
<text x="74.5" y="121.8">I_C1</text>
<text x="22.5" y="133.1">1PWM_AH</text>
<text x="22.5" y="135.3">1PWM_AL</text>
<text x="22.5" y="137.6">1PWM_BH</text>
<text x="70" y="135.3">1SPI_CS</text>
<text x="72.3" y="133.1">GND</text>
<text x="72.3" y="137.6">GPIO</text>
<text x="22.5" y="139.9">1PWM_BL</text>
<text x="22.5" y="142.1">1PWM_CH</text>
<text x="70" y="142.1">RESET</text>
<text x="22.5" y="144.4">1PWM_CL</text>
<text x="24.8" y="146.7">GPIO</text>
<text x="70" y="144.4">1SPI_SI</text>
<text x="70" y="146.7">1SPI_SO</text>
<text x="70" y="148.9">1EN_GATE</text>
<text x="22.5" y="151.2">PWM_DAC</text>
<text x="22.5" y="153.4">PWM_DAC</text>
<text x="70" y="151.2">1DC_CAL</text>
<text x="19.1" y="178.3">A</text>
<text x="19.1" y="180.6">B</text>
<text x="19.1" y="182.8">I</text>
<text x="19.1" y="185.1">PWR</text>
<text x="19.1" y="187.3">GND</text>
</g>
<g font-size="2.1" fill="#808080">
<text x="47.1" y="28.2" transform="rotate(-90 47.1 28.2)">1</text>
<text x="49.3" y="28.2" transform="rotate(-90 49.3 28.2)">2</text>
<text x="92.3" y="28.2" transform="rotate(-90 92.3 28.2)">1</text>
<text x="94.5" y="28.2" transform="rotate(-90 94.5 28.2)">2</text>
<text x="155.7" y="35.6">1</text>
<text x="155.7" y="37.8">2</text>
<text x="155.7" y="40.1">3</text>
<text x="188.3" y="77.9" transform="rotate(-90 188.3 77.9)">P$3</text>
<text x="174.2" y="81.9">P$8</text>
<text x="181.7" y="82.9">RS</text>
<text x="174.2" y="86.4">P$5</text>
<text x="181.7" y="87.4">EN</text>
<text x="189.3" y="86.1" transform="rotate(-90 189.3 86.1)">VCC</text>
<text x="190.2" y="87.4">CANH</text>
<text x="199.8" y="86.4">P$7</text>
<text x="226.2" y="86.4">1</text>
<text x="226.2" y="88.7">2</text>
<text x="174.2" y="93.2">P$1</text>
<text x="181.7" y="94.2">D</text>
<text x="190.5" y="94.2">CANL</text>
<text x="199.8" y="93.2">P$6</text>
<text x="226.2" y="91">3</text>
<text x="174.2" y="97.7">P$4</text>
<text x="181.7" y="98.7">R</text>
<text x="189.3" y="98.2" transform="rotate(-90 189.3 98.2)">GND</text>
<text x="188.3" y="105.8" transform="rotate(-90 188.3 105.8)">P$2</text>
<text x="166.3" y="137.3">P$15</text>
<text x="195.3" y="137.3">P$2</text>
<text x="167.4" y="141.8">P$9</text>
<text x="174.9" y="142.8">GND</text>
<text x="174.9" y="138.3">VCCB</text>
<text x="185.8" y="138.3">VCCA</text>
<text x="188.4" y="142.8">OE</text>
<text x="195.3" y="141.8">P$8</text>
<text x="166.3" y="146.3">P$16</text>
<text x="166.3" y="148.6">P$14</text>
<text x="174.9" y="147.3">B1</text>
<text x="174.9" y="149.6">B2</text>
<text x="188.8" y="147.3">A1</text>
<text x="188.8" y="149.6">A2</text>
<text x="195.3" y="146.3">P$1</text>
<text x="195.3" y="148.6">P$3</text>
<text x="166.3" y="150.9">P$13</text>
<text x="166.3" y="153.1">P$12</text>
<text x="166.5" y="155.4">P$11</text>
<text x="174.9" y="151.8">B3</text>
<text x="174.9" y="154.1">B4</text>
<text x="188.8" y="151.8">A3</text>
<text x="188.8" y="154.1">A4</text>
<text x="195.3" y="150.9">P$4</text>
<text x="195.3" y="153.1">P$5</text>
<text x="195.3" y="155.4">P$6</text>
<text x="166.3" y="157.6">P$10</text>
<text x="174.9" y="156.4">B5</text>
<text x="174.9" y="158.6">B6</text>
<text x="188.8" y="156.4">A5</text>
<text x="188.8" y="158.6">A6</text>
<text x="195.3" y="157.6">P$7</text>
<text x="32.5" y="178">1</text>
<text x="78.9" y="178">1</text>
<text x="32.5" y="180.2">2</text>
<text x="32.5" y="182.5">3</text>
<text x="32.5" y="184.8">4</text>
<text x="78.9" y="180.2">2</text>
<text x="78.9" y="182.5">3</text>
<text x="78.9" y="184.8">4</text>
<text x="32.5" y="187">5</text>
<text x="78.9" y="187">5</text>
</g>
</svg>
